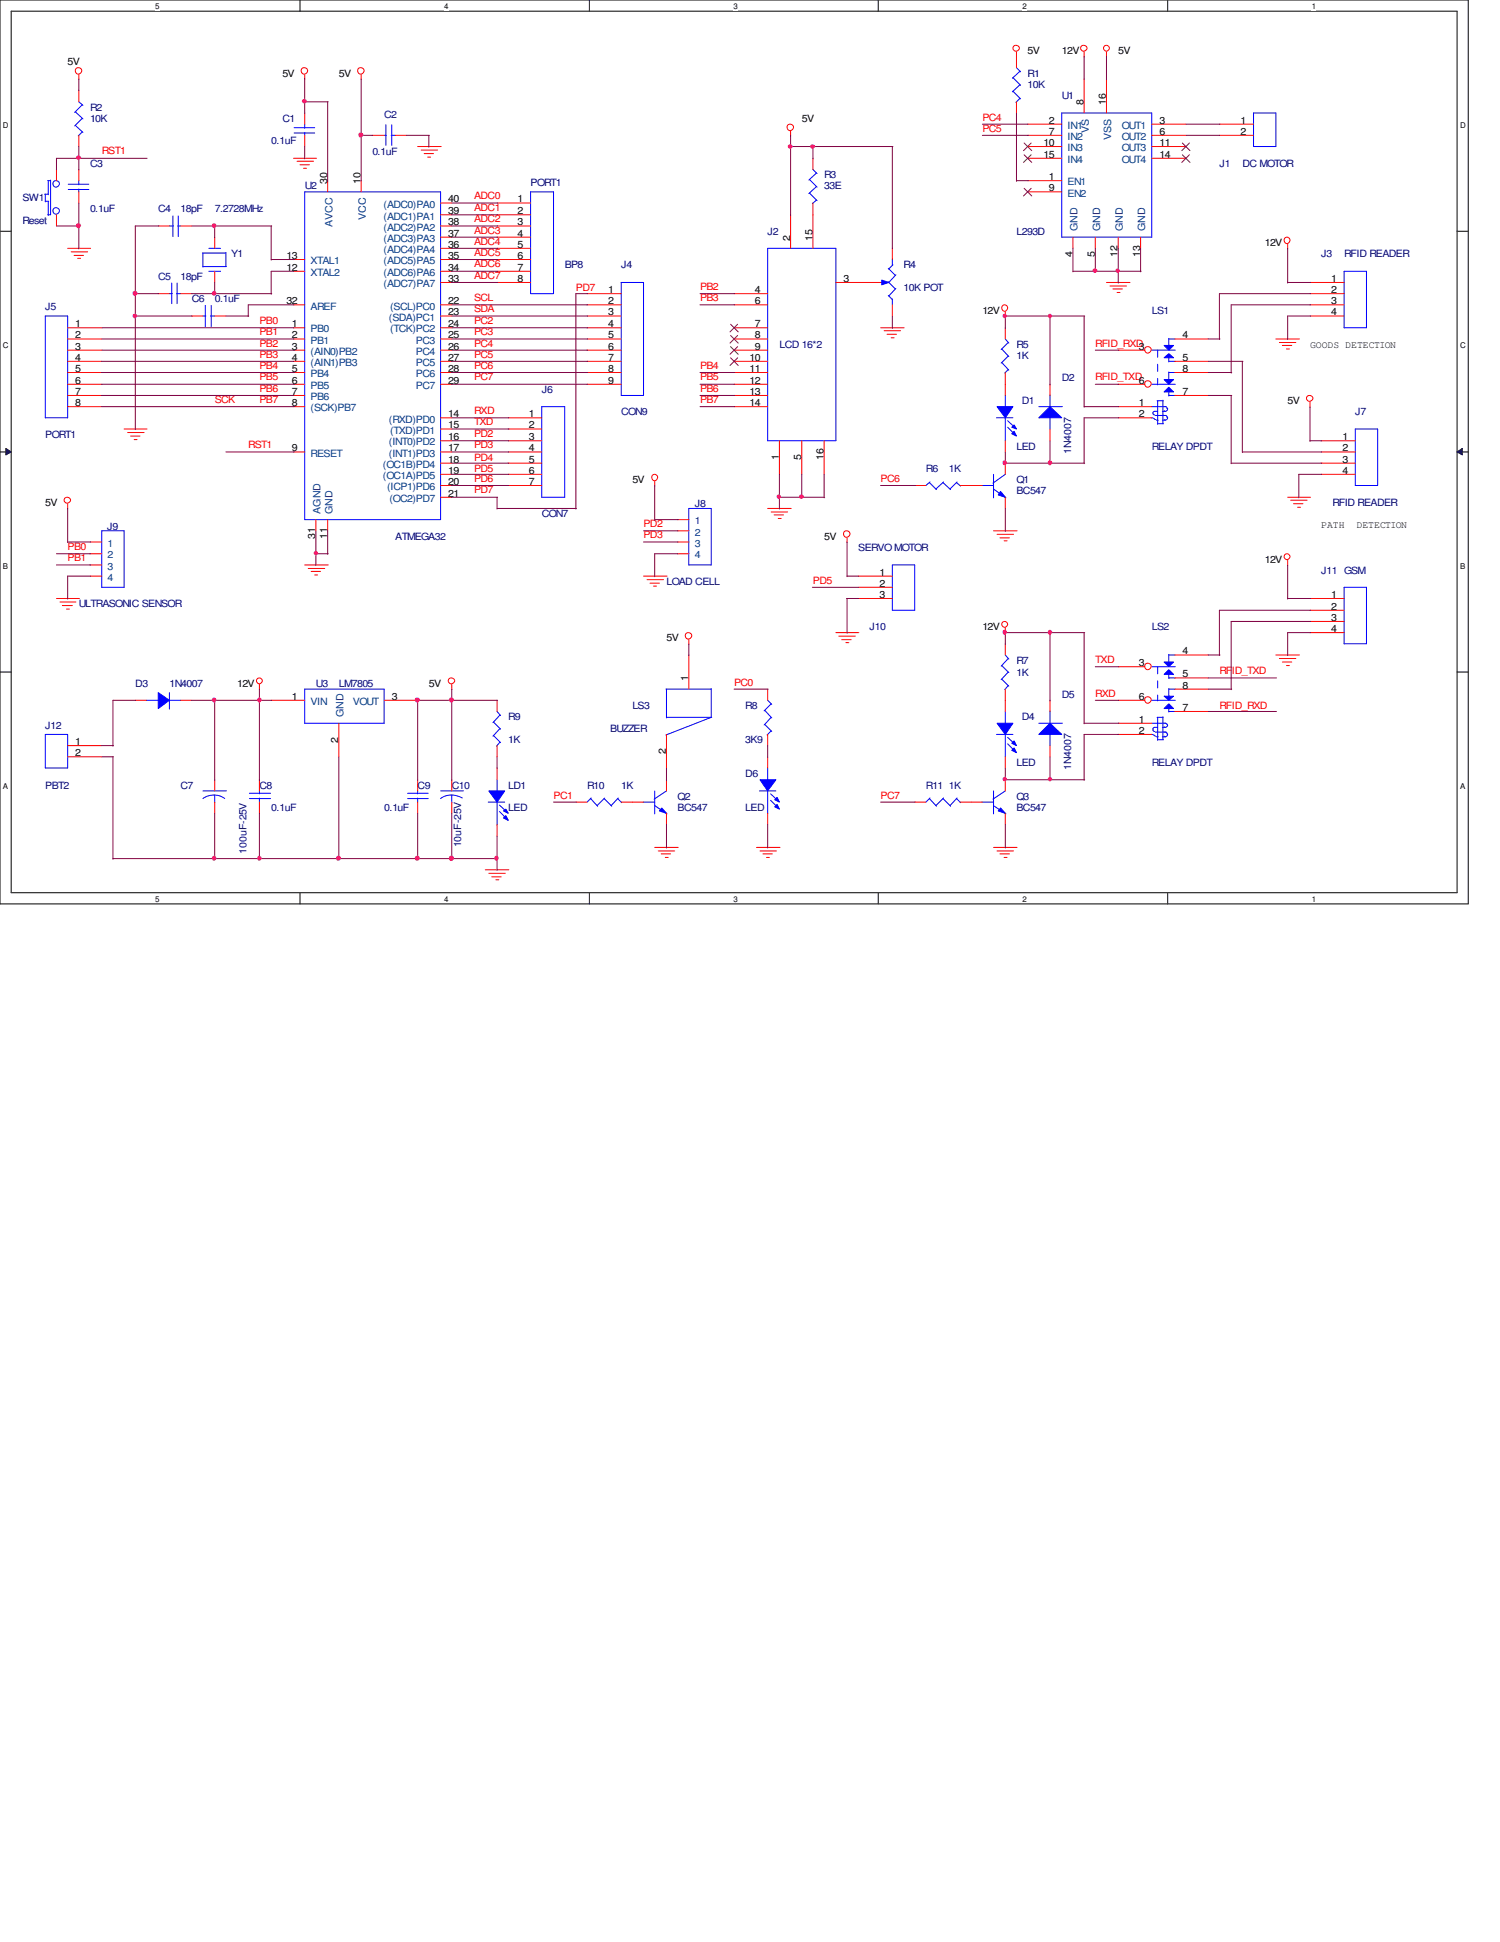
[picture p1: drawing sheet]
<svg xmlns="http://www.w3.org/2000/svg" width="216mm" height="279mm" viewBox="0 0 216 279" stroke-linecap="round" stroke-linejoin="round" font-family="sans-serif">
<path d="M0 0h211.3v130h-211.3zM1.6 1.6h208.1v126.8h-208.1z" fill="none" stroke="#000" stroke-width=".14"/>
<g fill="#fff">
<path d="M22.4 .3h.5v1.2h-.5z"/>
<path d="M22.4 128.7h.5v1.3h-.5z"/>
</g>
<path d="M43.2 0v1.6M43.2 128.4v1.6" fill="none" stroke="#000" stroke-width=".14"/>
<g fill="#fff">
<path d="M63.9 .3h.6v1.2h-.6z"/>
<path d="M63.9 128.7h.6v1.3h-.6z"/>
</g>
<path d="M84.8 0v1.6M84.8 128.4v1.6" fill="none" stroke="#000" stroke-width=".14"/>
<g fill="#fff">
<path d="M105.6 .3h.6v1.2h-.6z"/>
<path d="M105.6 128.7h.6v1.3h-.6z"/>
</g>
<path d="M126.4 0v1.6M126.4 128.4v1.6" fill="none" stroke="#000" stroke-width=".14"/>
<g fill="#fff">
<path d="M147.2 .3h.5v1.2h-.5z"/>
<path d="M147.2 128.7h.5v1.3h-.5z"/>
</g>
<path d="M168.1 0v1.6M168.1 128.4v1.6" fill="none" stroke="#000" stroke-width=".14"/>
<g fill="#fff">
<path d="M188.8 .3h.6v1.2h-.6z"/>
<path d="M188.8 128.7h.6v1.3h-.6z"/>
<path d="M.4 17.4h.8v1.3h-.8z"/>
<path d="M210.1 17.4h.8v1.3h-.8z"/>
<path d="M.4 49.1h.8v1.3h-.8z"/>
<path d="M210.1 49.1h.8v1.3h-.8z"/>
</g>
<path d="M0 33.3h1.6M209.7 33.3h1.6" fill="none" stroke="#000" stroke-width=".14"/>
<g fill="#fff">
<path d="M.4 80.9h.7v1.2h-.7z"/>
<path d="M210.1 80.9h.7v1.2h-.7z"/>
</g>
<path d="M0 65h1.6M.8 64.5l.8 .5-.8 .4zM209.7 65l.8-.5v.9zM209.7 65h1.6" fill="none" stroke="#000" stroke-width=".14"/>
<path d="M.8 64.5l.8 .5-.8 .4zM209.7 65l.8-.5v.9z" fill="#000"/>
<g fill="#fff">
<path d="M.4 112.5h.6v1.3h-.6z"/>
<path d="M210.1 112.5h.6v1.3h-.6z"/>
</g>
<path d="M0 96.7h1.6M209.7 96.7h1.6" fill="none" stroke="#000" stroke-width=".14"/>
<g fill="none" stroke="#f00" stroke-width=".14">
<path d="M11.3 10.8v.6M43.9 10.8v.6M52 10.8v.6M113.8 18.9v.7M146.3 7.5v.7M156 7.5v.7M159.3 7.5v.7M9.7 35.7h3.3M10.2 36.2h2.4M10.7 36.7h1.3M11.2 37.2h.4M42.2 22.8h3.4"/>
<path d="M42.8 23.2h2.3M43.2 23.7h1.3M43.7 24.2h.4M60.1 21.1h3.4M60.6 21.6h2.4M61 22.1h1.4M61.6 22.6h.4M185.3 35.1v.7M126.7 47.2h3.4M127.3 47.6h2.3M127.7 48.1h1.3M128.3 48.6h.4"/>
<path d="M144.7 44.9v.7M159.3 40.6h3.3M159.8 41.1h2.3M160.2 41.6h1.3M160.8 42.1h.4M183.6 48.8h3.4M184.1 49.3h2.4M184.6 49.7h1.3M185.2 50.2h.4M188.6 57.8v.8M9.7 72.5v.7M17.9 61.7h3.3"/>
<path d="M18.4 62.2h2.3M18.8 62.7h1.4M19.3 63.2h.4M94.2 69.3v.6M110.5 73.2h3.4M111 73.7h2.4M111.4 74.1h1.4M112 74.6h.4M121.9 77.4v.7M143 76.4h3.4M143.5 76.9h2.4M143.9 77.4h1.4"/>
<path d="M144.5 77.8h.4M185.3 71.5h3.3M185.8 72h2.3M186.2 72.5h1.3M186.8 73h.4M8.1 86.1h3.3M8.6 86.6h2.3M9 87.1h1.4M9.6 87.6h.4M37.3 98.5v.7M43.9 81.3h3.3M44.4 81.8h2.3"/>
<path d="M44.8 82.2h1.3M45.3 82.7h.4M65 98.5v.7M92.6 82.9h3.4M93.1 83.4h2.4M93.6 83.9h1.3M94.1 84.3h.4M99.1 92v.7M120.3 91h3.3M120.7 91.5h2.4M121.2 92h1.3M121.8 92.5h.4"/>
<path d="M144.7 90.3v.8M183.6 94.2h3.4M184.1 94.7h2.4M184.6 95.3h1.3M185.2 95.8h.4M185.3 80.6v.8M69.8 125.1h3.4M70.4 125.6h2.3M70.8 126.2h1.3M71.4 126.6h.4M94.2 121.9h3.4M94.7 122.4h2.4"/>
<path d="M95.2 122.9h1.3M95.8 123.4h.4M108.9 121.9h3.4M109.4 122.4h2.4M109.8 122.9h1.4M110.3 123.4h.4M143 121.9h3.4M143.5 122.4h2.4M143.9 122.9h1.4M144.5 123.4h.4"/>
<circle cx="11.3" cy="10.2" r=".48"/>
<circle cx="43.8" cy="10.2" r=".48"/>
<circle cx="51.9" cy="10.2" r=".48"/>
<circle cx="113.7" cy="18.3" r=".48"/>
<circle cx="146.3" cy="6.9" r=".45"/>
<circle cx="156" cy="6.9" r=".45"/>
<circle cx="159.3" cy="6.9" r=".42"/>
<circle cx="185.2" cy="34.6" r=".45"/>
<circle cx="144.6" cy="44.3" r=".45"/>
<circle cx="188.5" cy="57.3" r=".45"/>
<circle cx="9.7" cy="72" r=".45"/>
<circle cx="94.2" cy="68.7" r=".45"/>
<circle cx="121.9" cy="76.8" r=".48"/>
<circle cx="37.3" cy="97.9" r=".42"/>
<circle cx="65" cy="97.9" r=".45"/>
<circle cx="99.1" cy="91.5" r=".48"/>
<circle cx="144.6" cy="89.8" r=".42"/>
<circle cx="185.3" cy="80.1" r=".42"/>
</g>
<path d="M144.7 56.9v1.7M143.4 60.1h2.4M144.7 60.1v3.4" fill="none" stroke="#00f" stroke-width=".14"/>
<path d="M143.5 58.5h2.3l-1.1 1.6z" fill-rule="evenodd" fill="#00f"/>
<path d="M143.5 58.5h2.3l-1.1 1.6z" fill="none" stroke="#00f" stroke-width=".14"/>
<path d="M146 62.1l.3 .6-.7-.3z" fill-rule="evenodd" fill="#00f"/>
<path d="M146 62.1l.3 .6-.7-.3z" fill="none" stroke="#00f" stroke-width=".14"/>
<path d="M146 61.1l.3 .6-.7-.2z" fill-rule="evenodd" fill="#00f"/>
<path d="M43.9 27.6h19.5v47.2h-19.5zM14.6 76.4h3.3v8.1h-3.3zM145 60.5l1.1 1.1M145 61.5l1.1 1.1M146 61.1l.3 .6-.7-.2zM29.2 114.9a2.67 2.67 0 0 1 3.1 0M29.2 113.8h3.4M30.9 114.4v1.1M143.4 105.7h2.4M144.7 102.4v1.7M144.7 105.7v3.3" fill="none" stroke="#00f" stroke-width=".14"/>
<g fill="none" stroke="#f00" stroke-width=".14">
<path d="M42.2 37.3h1.7M42.2 39h1.7M47.2 26v1.6M52 26v1.6M63.4 37.3h1.6M63.4 39h1.6M63.4 29.2h1.6M63.4 30.9h1.6M63.4 32.5h1.6M63.4 34.1h1.6M63.4 35.7h1.6M42.2 43.9h1.7"/>
<path d="M42.2 47.2h1.7M42.2 48.8h1.7M42.2 50.4h1.7M42.2 52h1.7M42.2 53.6h1.7M42.2 55.3h1.7M42.2 56.9h1.7M42.2 58.5h1.7M63.4 43.9h1.6M63.4 45.5h1.6M63.4 47.2h1.6M63.4 48.8h1.6"/>
<path d="M63.4 50.4h1.6M63.4 52h1.6M63.4 53.6h1.6M63.4 55.3h1.6M63.4 40.6h1.6M144.7 55.3v1.6M13 78h1.6M13 79.7h1.6M42.2 65h1.7M45.5 74.8v1.6M47.2 74.8v1.6M63.4 65h1.6"/>
<path d="M63.4 60.1h1.6M63.4 61.7h1.6M63.4 63.4h1.6M63.4 66.6h1.6M63.4 68.2h1.6M63.4 69.9h1.6M63.4 71.5h1.6M144.7 63.4v1.6M13 81.3h1.6M13 82.9h1.6M30.9 112.2v1.6M30.9 115.4v1.6"/>
</g>
<path d="M143.5 104.1h2.3l-1.1 1.6z" fill-rule="evenodd" fill="#00f"/>
<path d="M143.5 104.1h2.3l-1.1 1.6z" fill="none" stroke="#00f" stroke-width=".14"/>
<path d="M146 107.6l.3 .7-.7-.3z" fill-rule="evenodd" fill="#00f"/>
<path d="M146 107.6l.3 .7-.7-.3z" fill="none" stroke="#00f" stroke-width=".14"/>
<path d="M146 106.6l.3 .7-.7-.4z" fill-rule="evenodd" fill="#00f"/>
<g fill="none" stroke="#00f" stroke-width=".14">
<path d="M6.5 45.5h3.2v14.6h-3.2zM99.1 73.2h3.3v8.1h-3.3zM195.1 61.7h3.2v8.2h-3.2zM70.3 115.4h2.3M71.5 112.2v1.7M71.5 115.4v3.3M85 114.9l1 1.1M85.1 114.8l-.6 .6M87 114.9l1.1 1.1M87 114.8l-1.1 1.1M88.9 114.9l.6 .6M89 114.8l-1 1.1"/>
<path d="M145 106.1l1.1 1M145 107l1.1 1.1M146 106.6l.3 .7-.7-.4z"/>
</g>
<g fill="none" stroke="#f00" stroke-width=".14">
<path d="M9.7 47.2h4.9M9.7 48.8h4.9M9.7 50.4h4.9M9.7 52h4.9M9.7 53.6h4.9M9.7 55.3h4.9M9.7 56.9h4.9M9.7 58.5h4.9M97.5 74.8h1.6M97.5 76.4h1.6M97.5 78h1.6M97.5 79.7h1.6"/>
<path d="M190.2 63.4h4.9M190.2 65h4.9M190.2 66.6h4.9M190.2 68.2h4.9M82.9 115.4h1.6M89.4 115.4h1.6M144.7 100.8v1.6M144.7 108.9v1.6"/>
</g>
<path d="M70.4 113.8h2.2l-1.1 1.6z" fill-rule="evenodd" fill="#00f"/>
<path d="M70.4 113.8h2.2l-1.1 1.6z" fill="none" stroke="#00f" stroke-width=".14"/>
<path d="M72.8 117.3l.4 .7-.7-.3z" fill-rule="evenodd" fill="#00f"/>
<path d="M72.8 117.3l.4 .7-.7-.3z" fill="none" stroke="#00f" stroke-width=".14"/>
<path d="M72.5 116.7l.3-.3 .4 .6z" fill-rule="evenodd" fill="#00f"/>
<g fill="none" stroke="#00f" stroke-width=".14">
<path d="M116.5 25.8l1.1 1.1M116.5 27.8l1.1 1.1M117 24.4l.6 .6M117.5 24.9l-1.1 1M117.5 26.8l-1.1 1.1M117.5 28.8l-.6 .5M58.7 114.9h2.9M58.7 114.1h2.9M60.1 113.8v.4M60.1 114.8v.6M71.9 115.8l1.1 1M71.9 116.8l1.1 1.1"/>
<path d="M72.5 116.7l.3-.3 .4 .6zM110.1 102.2l1 1.1M110.1 104.2l1 1M110.5 100.8l.6 .5M111 101.3l-1 1M111 103.2l-1 1.1M111 105.2l-.6 .5"/>
</g>
<path d="M117 22.8v1.6M117 29.2v1.7M110.5 99.1v1.7M60.1 112.2v1.6M60.1 115.4v1.6M71.5 110.5v1.7M71.5 118.6v1.7M110.5 105.7v1.6" fill="none" stroke="#f00" stroke-width=".14"/>
<path d="M151.1 104.1l1.7 1.6h-3.3z" fill="#00f"/>
<g fill="none" stroke="#00f" stroke-width=".14">
<path d="M152.8 16.3h13v17.8h-13zM6.4 27.9h.5M6.5 27.9v1.1M6.5 29h.5M6.9 26h.4M6.9 26v2M6.9 29v2M7.3 25.9v5h-.4M76.4 27.6h3.3v14.6h-3.3zM141.3 69.9h1.7M143 70.4l1.8 1.2M143 68.2v3.4"/>
<path d="M144.7 68.2l-1.8 1.3M193.5 84.5h3.2v8.1h-3.2zM149.5 104.1h3.4M151.1 104.1l1.7 1.6h-3.3zM151.1 102.3v1.8M151.1 105.6v1.7"/>
<circle cx="8.1" cy="30.3" r=".48"/>
<circle cx="8.1" cy="26.4" r=".48"/>
</g>
<g fill="none" stroke="#f00" stroke-width=".14">
<path d="M147.9 17.9h4.9M147.9 19.5h4.9M156 11.3v5M159.3 11.3v5M165.8 17.9h4.9M165.8 19.5h4.9M8.1 24.4v1.6M8.1 30.9v1.6M71.5 29.2h4.9M71.5 30.9h4.9M71.5 32.5h4.9M71.5 34.1h4.9"/>
<path d="M71.5 35.7h4.9M71.5 37.3h4.9M71.5 39h4.9M147.9 21.1h4.9M147.9 22.8h4.9M147.9 26h4.9M147.9 27.6h4.9M154.4 34.1v1.6M157.6 34.1v1.6M161 34.1v1.6M164.2 34.1v1.6M165.8 21.1h4.9"/>
<path d="M165.8 22.8h4.9M71.5 40.6h4.9M188.6 86.1h4.9M188.6 87.8h4.9M188.6 89.4h4.9M188.6 91h4.9M151.1 100.8v1.6M151.1 107.3v1.6"/>
</g>
<path d="M147.4 20.6l1.1 1.1M147.4 22.3l1.1 1.1M147.4 27.1l1.1 1.1M148.4 20.6l-1.1 1.1M148.4 22.3l-1.1 1.1M148.4 27.1l-1.1 1.1M170.2 20.6l1.1 1.1M170.2 22.3l1.1 1.1M171.2 20.6l-1.1 1.1M171.2 22.3l-1.1 1.1" fill="none" stroke="#804000" stroke-width=".14"/>
<path d="M144 70.7l.7 .8-1-.3z" fill="#00f"/>
<path d="M144 70.7l.7 .8-1-.3zM24.4 99.7v2.3M21.1 100.8h1.8M24.4 100.8h1.7M35.9 114.9h3M35.9 114.1h3M37.3 113.8v.4M37.3 114.8v.6" fill="none" stroke="#00f" stroke-width=".14"/>
<path d="M139.8 69.9h1.6M144.7 66.6v1.6M144.7 71.5v1.7M37.3 112.2v1.6M37.3 115.4v1.6" fill="none" stroke="#f00" stroke-width=".14"/>
<path d="M22.8 99.7l1.6 1.1-1.6 1.1z" fill-rule="evenodd" fill="#00f"/>
<path d="M22.8 99.7l1.6 1.1-1.6 1.1z" fill="none" stroke="#00f" stroke-width=".14"/>
<path d="M19.5 100.8h1.6M26 100.8h1.6" fill="none" stroke="#f00" stroke-width=".14"/>
<path d="M151.1 58.5l1.7 1.6h-3.3z" fill="#00f"/>
<g fill="none" stroke="#00f" stroke-width=".14">
<path d="M42.3 18.4h3M42.3 19.1h3M43.9 17.9v.6M43.9 19.1v.4M29.2 45.5h.4M29.5 43.9v3.1M30.3 45.5h.6M30.4 43.9v3.1M149.5 58.5h3.4M151.1 58.5l1.7 1.6h-3.3zM151.1 56.8v1.7M151.1 60v1.7"/>
<path d="M63.4 113.8h3.3M65 114.4v1.1M66.5 114.8a2.87 2.87 0 0 0-3.1 .1"/>
</g>
<path d="M43.9 16.3v1.6M43.9 19.5v1.6M27.6 45.5h1.6M30.9 45.5h1.6M151.1 55.3v1.6M151.1 61.7v1.7M65 112.2v1.6M65 115.4v1.6" fill="none" stroke="#f00" stroke-width=".14"/>
<path d="M168.2 96.4l.7 .6h-1.3z" fill="#00f"/>
<path d="M168.2 96.4l.7 .6h-1.3z" fill="none" stroke="#00f" stroke-width=".14"/>
<path d="M167.6 95.3h1.3l-.7 .6z" fill="#00f"/>
<g fill="none" stroke="#00f" stroke-width=".14">
<path d="M165.8 95.9h3.4M167.6 95.3h1.3l-.7 .6zM168.2 94.1v1.2M168.2 97v.6M168.2 94.2h1M168.2 97.5h1M165.7 105.7h.3M165.8 104.1h2M166.1 105.7l.3 .2M166.3 105.3h1.5M166.5 106h.2M166.5 103.2h.9"/>
<path d="M166.6 104.6h-.4a.3 .3 0 0 0-.3 .3 .3 .3 0 0 0 .3 .3M166.6 103.2v3.3M166.6 106.4h.9M167.3 104.6h.4M167.3 106h.4M167.4 103.1v3.3M167.6 104.1a.3 .3 0 0 1 .4 .2 .3 .3 0 0 1-.3 .3h-.1M167.6 105.3a.35 .35 0 0 1 .4 .2 .35 .35 0 0 1-.1 .5h-.2l-.1-.1"/>
</g>
<path d="M167.6 100.2h1.3l-.7 .6z" fill="#00f"/>
<path d="M167.6 100.2h1.3l-.7 .6z" fill="none" stroke="#00f" stroke-width=".14"/>
<path d="M168.2 101.3l.7 .6h-1.3z" fill="#00f"/>
<path d="M55.3 19.5h.3M55.5 17.9v3M56.3 19.5h.6M56.4 17.9v3M168.2 99.1v1.1M168.2 99.1h1M165.8 100.8h3.4M168.2 101.3l.7 .6h-1.3zM168.2 102.4h1M168.2 101.9v.5" fill="none" stroke="#00f" stroke-width=".14"/>
<path d="M166.6 95.9v4.9" fill="none" stroke="#00f" stroke-width=".14" stroke-dasharray="1 1 1 1 1 1 1 1"/>
<g fill="none" stroke="#f00" stroke-width=".14">
<path d="M53.6 19.5h1.7M56.9 19.5h1.6M161 95.9h3.8M169.1 94.2h4.8M169.1 97.5h4.8M169.1 99.1h4.8M161 100.8h3.8M161 104.1h4.8M161 105.7h4.8M169.1 102.4h4.8"/>
<circle cx="165.2" cy="95.9" r=".48"/>
<circle cx="165.2" cy="100.7" r=".48"/>
</g>
<path d="M167.6 51.5l.6-.6 .7 .6z" fill="#00f"/>
<path d="M167.6 51.5l.6-.6 .7 .6z" fill="none" stroke="#00f" stroke-width=".14"/>
<path d="M167.6 49.7h1.3l-.7 .7z" fill="#00f"/>
<g fill="none" stroke="#00f" stroke-width=".14">
<path d="M165.8 50.4h3.4M165.8 58.5h2M166.3 59.8h1.5M166.5 57.7h.9M166.6 59.2h-.4a.25 .25 0 0 0-.3 .2 .25 .25 0 0 0 .3 .3M166.6 57.7v3.3M167.3 59.2h.4M167.4 57.6v3.4M167.6 49.7h1.3l-.7 .7zM167.6 58.5a.35 .35 0 0 1 .4 .2 .35 .35 0 0 1-.1 .4l-.2 .1-.1-.1M167.6 59.8a.35 .35 0 0 1 .4 .2 .35 .35 0 0 1-.1 .4l-.2 .1-.1-.1M168.2 48.7v1"/>
<path d="M168.2 51.5v.6M168.2 48.8h1M168.2 52h1M165.7 60.1l.3 .1M166.1 60.2l.3 .2M166.5 60.5h.2M166.6 61h.9M167.3 60.5h.4"/>
</g>
<path d="M167.6 54.6h1.3l-.7 .7z" fill="#00f"/>
<path d="M167.6 54.6h1.3l-.7 .7z" fill="none" stroke="#00f" stroke-width=".14"/>
<path d="M168.2 55.7l.7 .7h-1.3z" fill="#00f"/>
<g fill="none" stroke="#00f" stroke-width=".14">
<path d="M10.8 16.1l1.1 1M10.8 18l1.1 1.1M11.3 14.6l.6 .6M11.9 15.1l-1.1 1.1M11.9 17l-1.1 1.1M11.9 19l-.6 .6M145.8 11.2l1.1 1.1M145.8 13.1l1.1 1.1M146.3 9.7l.6 .6M146.8 10.2l-1.1 1.1M146.8 12.2l-1.1 1M146.8 14.1l-.6 .6"/>
<path d="M180.4 16.3h3.2v4.8h-3.2zM24.4 32.5h.6M24.9 31.1v2.9M25.6 32.5h.4M25.7 31.1v2.9M29.1 36.4h3.4M29.2 38.4h3.4M29.2 36.4v2M30.1 39h1.6M30.1 35.7h1.6M32.5 36.3v2.1M110.5 35.7h9.8v27.7h-9.8z"/>
<path d="M193.5 39h3.2v8.2h-3.2zM89.4 40.6h3.2v16.3h-3.2zM165.8 55.3h3.4M168.2 55.7l.7 .7h-1.3zM168.2 56.9h1M168.2 53.5v1.1M168.2 56.4v.6M168.2 53.6h1M133.8 69.4l1 1M133.9 69.3l-.6 .6M135.7 69.4l1.1 1M135.8 69.3l-1.1 1.1"/>
<path d="M137.7 69.4l.6 .5M137.8 69.3l-1.1 1.1M43.9 99.1h11.4v5h-11.4zM95.8 99.1h6.6M95.9 99.1v4.2M102.4 99.1v4.1l-6.6 2.5M6.5 105.7h3.2v4.8h-3.2zM71 103.9l1.1 1M71 105.8l1.1 1M71.5 102.4l.6 .6M72 102.9l-1 1.1M72 104.8l-1 1.1"/>
<path d="M72 106.8l-.5 .6M95.9 103.2h6.5M109.3 113.8h2.4M110.5 110.5v1.8M110.5 113.8v3.3M133.8 114.9l1 1.1M133.9 114.8l-.6 .6M135.7 114.9l1.1 1.1M135.8 114.8l-1.1 1.1M137.7 114.9l.6 .6M137.8 114.8l-1.1 1.1"/>
</g>
<path d="M166.6 50.4v5" fill="none" stroke="#00f" stroke-width=".14" stroke-dasharray="1 1 1 1 1 1 1 1"/>
<g fill="none" stroke="#f00" stroke-width=".14">
<path d="M11.3 13v1.6M11.3 19.5v1.6M146.3 8.1v1.6M146.3 14.6v1.7M175.5 17.9h4.9M175.5 19.5h4.9M22.8 32.5h1.6M26 32.5h1.6M30.9 34.1v1.6M30.9 39v1.6M113.8 30.9v4.8M117 30.9v4.8"/>
<path d="M84.5 50.4h4.9M84.5 48.8h4.9M84.5 52h4.9M84.5 55.3h4.9M84.5 53.6h4.9M84.5 42.2h4.9M84.5 43.9h4.9M84.5 45.5h4.9M84.5 47.2h4.9M105.7 50.4h4.8M105.7 48.8h4.8M105.7 52h4.8"/>
<path d="M105.7 55.3h4.8M105.7 53.6h4.8M105.7 56.9h4.8M105.7 58.5h4.8M105.7 42.2h4.8M105.7 43.9h4.8M105.7 47.2h4.8M120.3 40.6h4.8M161 50.4h3.8M161 55.3h3.8M161 58.5h4.8M169.1 48.8h4.8"/>
<path d="M169.1 52h4.8M169.1 53.6h4.8M169.1 56.9h4.8M188.6 42.2h4.9M188.6 43.9h4.9M188.6 45.5h4.9M188.6 40.6h4.9M112.2 63.4v4.8M115.4 63.4v4.8M118.6 63.4v4.8M131.7 69.9h1.6M138.2 69.9h1.6"/>
<path d="M161 60.1h4.8M99.1 94.2v4.9M9.7 107.3h4.9M9.7 108.9h4.9M39 100.8h4.9M48.8 104.1v4.8M55.3 100.8h4.8M71.5 100.8v1.6M71.5 107.3v1.6M95.9 105.7v4.8M131.7 115.4h1.6M138.2 115.4h1.6"/>
<circle cx="165.2" cy="50.3" r=".48"/>
<circle cx="165.2" cy="55.2" r=".48"/>
</g>
<path d="M105.2 46.7l1.1 1.1M105.2 48.3l1.1 1.1M105.2 49.9l1.1 1.1M105.2 51.5l1.1 1.1M106.2 46.7l-1.1 1.1M106.2 48.3l-1.1 1.1M106.2 49.9l-1.1 1.1M106.2 51.5l-1.1 1.1" fill="none" stroke="#804000" stroke-width=".14"/>
<path d="M109.4 112.2h2.3l-1.2 1.6z" fill-rule="evenodd" fill="#00f"/>
<path d="M109.4 112.2h2.3l-1.2 1.6z" fill="none" stroke="#00f" stroke-width=".14"/>
<path d="M111.5 116.1l.3-.4 .4 .7z" fill-rule="evenodd" fill="#00f"/>
<path d="M111.5 116.1l.3-.4 .4 .7z" fill="none" stroke="#00f" stroke-width=".14"/>
<path d="M111.5 115.1l.3-.4 .4 .7z" fill-rule="evenodd" fill="#00f"/>
<path d="M92.5 115.4h1.7M94.2 115.9l1.8 1.2M94.2 113.8v3.3M95.9 113.8l-1.8 1.2M110.9 114.2l1.1 1M110.9 115.1l1.1 1.1M111.5 115.1l.3-.4 .4 .7z" fill="none" stroke="#00f" stroke-width=".14"/>
<path d="M110.5 108.9v1.6M110.5 117v1.6" fill="none" stroke="#f00" stroke-width=".14"/>
<path d="M95.2 116.2l.7 .8-1-.3z" fill="#00f"/>
<path d="M78 58.5h3.3v13h-3.3zM144.2 95.8l1 1M144.2 97.7l1 1M144.7 94.2l.5 .6M145.1 94.7l-1 1.1M145.1 96.7l-1 1.1M145.1 98.6l-.5 .6M95.2 116.2l.7 .8-1-.3z" fill="none" stroke="#00f" stroke-width=".14"/>
<path d="M73.2 60.1h4.8M73.2 61.7h4.8M73.2 63.4h4.8M73.2 65h4.8M73.2 66.6h4.8M73.2 68.2h4.8M73.2 69.9h4.8M144.7 92.6v1.6M144.7 99.1v1.7M91 115.4h1.6M95.9 112.2v1.6M95.9 117v1.6" fill="none" stroke="#f00" stroke-width=".14"/>
<path d="M126.9 40.3l1 .3-1 .4z" fill="#00f"/>
<g fill="none" stroke="#00f" stroke-width=".14">
<path d="M127.8 38.6l1.1 1M128.4 37.3v.9M128.5 38.1l-.6 .6M128.9 39.5l-1 1.1M126.7 40.6h.4M126.9 40.3l1 .3-1 .4zM127.8 42.5l.6 .6M127.8 40.6l1.1 1M128.4 43v.9M128.9 41.5l-1 1.1M141.3 115.4h1.7M143 115.9l1.8 1.2"/>
<path d="M143 113.8v3.3M144.7 113.8l-1.8 1.2"/>
</g>
<path d="M128.4 35.7v1.6M125.1 40.6h1.6M128.4 43.9v1.6" fill="none" stroke="#f00" stroke-width=".14"/>
<path d="M144 116.2l.7 .8-1-.3z" fill="#00f"/>
<g fill="none" stroke="#00f" stroke-width=".14">
<path d="M9.8 26.5h3M9.8 27.3h3M11.3 26v.6M11.3 27.2v.4M24.4 42.2h.4M24.7 40.7v3M25.4 42.2h.6M25.5 40.7v3M144.2 50.2l1 1.1M144.2 52.2l1 1.1M144.7 48.8l.5 .6M145.1 49.3l-1 1"/>
<path d="M145.1 51.2l-1 1M145.1 53.2l-.5 .5M128.4 81.3h3.3v6.5h-3.3zM144 116.2l.7 .8-1-.3z"/>
</g>
<path d="M11.3 24.4v1.6M11.3 27.6v1.6M22.8 42.2h1.6M26 42.2h1.6M144.7 47.2v1.6M144.7 53.6v1.7M123.5 82.9h4.9M123.5 84.5h4.9M123.5 86.1h4.9M139.8 115.4h1.6M144.7 112.2v1.6M144.7 117v1.6" fill="none" stroke="#f00" stroke-width=".14"/>
<g fill="none" stroke="#800040" stroke-width=".14">
<path d="M11.3 11.3v1.7M43.9 11.3v5M43.9 14.6h3.3M47.2 14.6v11.5M52 19.5h1.7M52 11.3v14.8M58.5 19.5h3.3M61.7 19.5v1.7M113.8 19.5v11.5M141.4 19.5h6.6M141.4 17.9h6.6M146.3 16.3v9.8"/>
<path d="M156 8.1v3.3M159.3 8.1v3.3M170.7 19.5h4.9M170.7 17.9h4.9M8.1 32.5h3.3M11.3 21.1v3.4M11.3 29.2v6.6M21.2 22.8h-13.1v1.7M22.9 32.5h-3.4v29.3M27.6 32.5h11.5M30.9 32.5v1.7M39 37.3h3.3"/>
<path d="M39 32.5v4.9M42.3 39h-3.3v3.3M43.9 21.1v1.8M65 32.5h6.6M65 37.3h6.6M65 29.2h6.6M65 35.7h6.6M65 34.1h6.6M65 30.9h6.6M65 39h6.6M113.8 21.1h14.7M117 21.1v1.8"/>
<path d="M128.4 21.1v14.7M146.3 26h1.7M154.4 39h9.9M154.4 35.7v3.4M157.6 35.7v3.4M161 35.7v5M164.2 35.7v3.4M185.3 35.7v5M14.6 55.3h27.7M14.6 48.8h27.7M14.6 50.4h27.7M14.6 56.9h27.7"/>
<path d="M14.6 47.2h27.7M14.6 52h27.7M14.6 58.5h27.7M14.6 53.6h27.7M19.5 42.2h3.4M19.5 45.5h8.2M27.6 42.2h11.5M30.9 40.6v1.7M32.5 45.5h3.3M42.3 43.9h-6.6v1.7M65 55.3h19.6M65 48.8h19.6"/>
<path d="M65 50.4h19.6M65 47.2h19.6M65 52h19.6M65 43.9h19.6M65 40.6h6.6M65 53.6h19.6M65 45.5h19.6M84.6 42.2h-1.7v31M100.8 55.3h4.9M100.8 56.9h4.9M100.8 42.2h4.9M100.8 43.9h4.9"/>
<path d="M100.8 58.5h4.9M100.8 53.6h4.9M128.4 45.5v1.7M151.1 45.5v9.9M156 58.5h5M156 45.5v13.1M156.1 45.5h-11.4v1.7M157.6 55.3h3.4M157.6 50.4h3.4M173.9 48.8h1.7M173.9 56.9h3.4M173.9 52h5"/>
<path d="M173.9 53.6h3.4M177.2 56.9v9.8M178.8 52v13.1M185.3 40.6h3.3M188.6 58.5v5M188.6 42.2h-13.1v6.7M188.6 43.9h-11.4v9.8M188.6 45.5h-3.3v3.4M8.1 79.7h4.9M9.7 78h3.3M9.7 73.2v4.9M32.5 65h9.8"/>
<path d="M45.5 76.4v5M45.5 79.7h1.7M47.2 76.4v3.4M65 68.2h8.2M65 69.9h8.2M65 63.4h8.2M65 61.7h8.2M65 65h8.2M65 60.1h8.2M65 71.5h6.6M65 66.6h8.2M71.5 71.5v1.7"/>
<path d="M71.5 73.2h11.5M92.6 78h5M92.6 76.4h5M94.2 69.9v4.9M94.2 74.8h3.4M97.6 79.7h-3.4v3.3M112.2 71.5h6.5M112.2 68.2v5M115.4 68.2v3.4M118.6 68.2v3.4M121.9 78v5M126.7 69.9h5"/>
<path d="M144.7 66.6h11.4M144.7 65v1.7M144.7 73.2v3.3M151.1 63.4v3.3M161 60.1h-5v6.6M177.2 66.6h13M178.8 65h11.4M188.6 63.4h1.6M190.2 68.2h-3.3v3.4M8.1 81.3h4.9M13 82.9h-3.3v3.3M37.3 99.1v13.2"/>
<path d="M65 99.1v13.2M99.1 92.6v1.7M105.7 99.1h4.9M116.9 84.5h6.6M121.8 86.1h1.7M121.9 82.9h1.7M121.9 86.1v5M151.1 91v9.8M156 91v13.1M156.1 91h-11.4v1.7M157.6 95.9h3.4M173.9 99.1h3.4"/>
<path d="M173.9 94.2h1.7M173.9 97.5h9.8M185.3 86.1h3.3M185.3 81.3v4.9M188.6 91h-3.3v3.3M188.6 87.8h-13.1v6.5M188.6 89.4h-11.4v9.8M14.6 107.3h1.7M14.6 108.9h1.7M16.3 108.9v14.7M19.6 100.8h-3.3v6.6M27.6 100.8h11.5"/>
<path d="M30.9 100.8v11.5M30.9 117v6.6M37.3 117v6.6M48.8 108.9v14.7M60.1 117v6.6M65 117v6.6M71.5 108.9v1.7M71.6 100.8h-11.5v11.5M79.7 115.4h3.3M95.9 110.5v1.8M95.9 118.6v3.4M110.5 107.3v1.7"/>
<path d="M110.5 118.6v3.4M126.7 115.4h5M144.7 110.5v1.8M144.7 118.6v3.4M144.7 112.2h11.4M151.1 108.9v3.4M156 104.1h5M157.6 100.8h3.4M161 105.7h-5v6.6M173.9 102.4h9.8M16.3 123.5h55.3M71.5 120.3v4.9"/>
</g>
<circle cx="11.3" cy="32.5" r=".31" fill="#f0f"/>
<circle cx="11.3" cy="32.5" r=".31" fill="none" stroke="#f0f" stroke-width=".14"/>
<circle cx="30.8" cy="32.5" r=".28" fill="#f0f"/>
<circle cx="30.8" cy="32.5" r=".28" fill="none" stroke="#f0f" stroke-width=".14"/>
<circle cx="30.8" cy="42.2" r=".28" fill="#f0f"/>
<circle cx="30.8" cy="42.2" r=".28" fill="none" stroke="#f0f" stroke-width=".14"/>
<circle cx="11.3" cy="22.7" r=".28" fill="#f0f"/>
<circle cx="11.3" cy="22.7" r=".28" fill="none" stroke="#f0f" stroke-width=".14"/>
<circle cx="30.8" cy="100.7" r=".28" fill="#f0f"/>
<circle cx="30.8" cy="100.7" r=".28" fill="none" stroke="#f0f" stroke-width=".14"/>
<circle cx="37.3" cy="100.7" r=".28" fill="#f0f"/>
<circle cx="37.3" cy="100.7" r=".28" fill="none" stroke="#f0f" stroke-width=".14"/>
<circle cx="43.8" cy="14.6" r=".28" fill="#f0f"/>
<circle cx="43.8" cy="14.6" r=".28" fill="none" stroke="#f0f" stroke-width=".14"/>
<circle cx="113.8" cy="21.1" r=".28" fill="#f0f"/>
<circle cx="113.8" cy="21.1" r=".28" fill="none" stroke="#f0f" stroke-width=".14"/>
<circle cx="19.4" cy="42.2" r=".31" fill="#f0f"/>
<circle cx="19.4" cy="42.2" r=".31" fill="none" stroke="#f0f" stroke-width=".14"/>
<circle cx="19.4" cy="45.5" r=".28" fill="#f0f"/>
<circle cx="19.4" cy="45.5" r=".28" fill="none" stroke="#f0f" stroke-width=".14"/>
<circle cx="65" cy="123.5" r=".31" fill="#f0f"/>
<circle cx="65" cy="123.5" r=".31" fill="none" stroke="#f0f" stroke-width=".14"/>
<circle cx="71.4" cy="123.5" r=".28" fill="#f0f"/>
<circle cx="71.4" cy="123.5" r=".28" fill="none" stroke="#f0f" stroke-width=".14"/>
<circle cx="60.1" cy="100.7" r=".31" fill="#f0f"/>
<circle cx="60.1" cy="100.7" r=".31" fill="none" stroke="#f0f" stroke-width=".14"/>
<circle cx="51.9" cy="19.4" r=".31" fill="#f0f"/>
<circle cx="51.9" cy="19.4" r=".31" fill="none" stroke="#f0f" stroke-width=".14"/>
<circle cx="65" cy="100.7" r=".31" fill="#f0f"/>
<circle cx="65" cy="100.7" r=".31" fill="none" stroke="#f0f" stroke-width=".14"/>
<circle cx="117" cy="21.1" r=".28" fill="#f0f"/>
<circle cx="117" cy="21.1" r=".28" fill="none" stroke="#f0f" stroke-width=".14"/>
<circle cx="37.3" cy="123.5" r=".28" fill="#f0f"/>
<circle cx="37.3" cy="123.5" r=".28" fill="none" stroke="#f0f" stroke-width=".14"/>
<circle cx="60.1" cy="123.5" r=".31" fill="#f0f"/>
<circle cx="60.1" cy="123.5" r=".31" fill="none" stroke="#f0f" stroke-width=".14"/>
<path d="M45.2 79.4l.3-.1 .2 .3-.2 .2-.2-.1z" fill-rule="evenodd" fill="#f0f"/>
<path d="M45.2 79.4l.3-.1 .2 .3-.2 .2-.2-.1z" fill="none" stroke="#f0f" stroke-width=".14"/>
<path d="M111.9 71.3l.2-.1 .3 .3-.3 .2-.2-.1z" fill-rule="evenodd" fill="#f0f"/>
<path d="M111.9 71.3l.2-.1 .3 .3-.3 .2-.2-.1z" fill="none" stroke="#f0f" stroke-width=".14"/>
<circle cx="115.4" cy="71.5" r=".28" fill="#f0f"/>
<circle cx="115.4" cy="71.5" r=".28" fill="none" stroke="#f0f" stroke-width=".14"/>
<circle cx="30.8" cy="123.5" r=".28" fill="#f0f"/>
<circle cx="30.8" cy="123.5" r=".28" fill="none" stroke="#f0f" stroke-width=".14"/>
<circle cx="48.7" cy="123.5" r=".31" fill="#f0f"/>
<circle cx="48.7" cy="123.5" r=".31" fill="none" stroke="#f0f" stroke-width=".14"/>
<circle cx="65" cy="123.5" r=".31" fill="#f0f"/>
<circle cx="65" cy="123.5" r=".31" fill="none" stroke="#f0f" stroke-width=".14"/>
<path d="M160.6 38.8l.3-.1 .2 .2-.2 .3-.2-.1z" fill-rule="evenodd" fill="#f0f"/>
<path d="M160.6 38.8l.3-.1 .2 .2-.2 .3-.2-.1z" fill="none" stroke="#f0f" stroke-width=".14"/>
<circle cx="157.6" cy="39" r=".28" fill="#f0f"/>
<circle cx="157.6" cy="39" r=".28" fill="none" stroke="#f0f" stroke-width=".14"/>
<circle cx="144.6" cy="91" r=".28" fill="#f0f"/>
<circle cx="144.6" cy="91" r=".28" fill="none" stroke="#f0f" stroke-width=".14"/>
<circle cx="151.1" cy="91" r=".28" fill="#f0f"/>
<circle cx="151.1" cy="91" r=".28" fill="none" stroke="#f0f" stroke-width=".14"/>
<path d="M150.9 112l.2-.2 .3 .3-.3 .3-.2-.1z" fill-rule="evenodd" fill="#f0f"/>
<path d="M150.9 112l.2-.2 .3 .3-.3 .3-.2-.1z" fill="none" stroke="#f0f" stroke-width=".14"/>
<path d="M144.4 112l.2-.2 .3 .3-.3 .3-.2-.1z" fill-rule="evenodd" fill="#f0f"/>
<path d="M144.4 112l.2-.2 .3 .3-.3 .3-.2-.1z" fill="none" stroke="#f0f" stroke-width=".14"/>
<circle cx="151.1" cy="66.6" r=".28" fill="#f0f"/>
<circle cx="151.1" cy="66.6" r=".28" fill="none" stroke="#f0f" stroke-width=".14"/>
<circle cx="144.6" cy="66.6" r=".28" fill="#f0f"/>
<circle cx="144.6" cy="66.6" r=".28" fill="none" stroke="#f0f" stroke-width=".14"/>
<path d="M144.4 45.3l.2-.1 .3 .3-.3 .2-.2-.1z" fill-rule="evenodd" fill="#f0f"/>
<path d="M144.4 45.3l.2-.1 .3 .3-.3 .2-.2-.1z" fill="none" stroke="#f0f" stroke-width=".14"/>
<path d="M150.9 45.3l.2-.1 .3 .3-.3 .2-.2-.1z" fill-rule="evenodd" fill="#f0f"/>
<path d="M150.9 45.3l.2-.1 .3 .3-.3 .2-.2-.1z" fill="none" stroke="#f0f" stroke-width=".14"/>
<g font-size="1.4">
<text x="9.7" y="9.4">5V</text>
<text x="40.6" y="11">5V</text>
<text x="48.8" y="11">5V</text>
<text x="147.9" y="7.8">5V</text>
<text x="152.8" y="7.8">12V</text>
<text x="161" y="7.8">5V</text>
<text x="115.4" y="17.5">5V</text>
<text x="151" y="17.8">2</text>
<text x="156" y="15.2" transform="rotate(-90 156 15.2)">8</text>
<text x="159.2" y="15.2" transform="rotate(-90 159.2 15.2)">16</text>
<text x="166.9" y="17.8">3</text>
<text x="178.6" y="17.8">1</text>
<text x="150.2" y="21">10</text>
<text x="150.2" y="22.7">15</text>
<text x="151" y="19.4">7</text>
<text x="166.9" y="19.4">6</text>
<text x="166.9" y="21">11</text>
<text x="166.9" y="22.7">14</text>
<text x="178.6" y="19.4">2</text>
<text x="47.1" y="26.5" transform="rotate(-90 47.1 26.5)">30</text>
<text x="51.9" y="26.5" transform="rotate(-90 51.9 26.5)">10</text>
<text x="64.5" y="29.1">40</text>
<text x="74.5" y="29.1">1</text>
<text x="151" y="25.9">1</text>
<text x="151" y="27.5">9</text>
<text x="64.5" y="30.8">39</text>
<text x="64.5" y="32.4">38</text>
<text x="64.5" y="34">37</text>
<text x="64.5" y="35.6">36</text>
<text x="74.5" y="30.8">2</text>
<text x="74.5" y="32.4">3</text>
<text x="74.5" y="34">4</text>
<text x="74.5" y="35.6">5</text>
<text x="113.7" y="34.6" transform="rotate(-90 113.7 34.6)">2</text>
<text x="116.9" y="34.6" transform="rotate(-90 116.9 34.6)">15</text>
<text x="182" y="35.4">12V</text>
<text x="41.2" y="37.3">13</text>
<text x="41.2" y="38.9">12</text>
<text x="64.5" y="37.3">35</text>
<text x="64.5" y="38.9">34</text>
<text x="64.5" y="40.6">33</text>
<text x="74.5" y="37.3">6</text>
<text x="74.5" y="38.9">7</text>
<text x="74.5" y="40.6">8</text>
<text x="121.4" y="40.6">3</text>
<text x="154.3" y="36.9" transform="rotate(-90 154.3 36.9)">4</text>
<text x="157.6" y="36.9" transform="rotate(-90 157.6 36.9)">5</text>
<text x="160.9" y="36.9" transform="rotate(-90 160.9 36.9)">12</text>
<text x="164.1" y="36.9" transform="rotate(-90 164.1 36.9)">13</text>
<text x="191.6" y="40.6">1</text>
<text x="10.8" y="47.1">1</text>
<text x="41.2" y="43.8">32</text>
<text x="42" y="47.1">1</text>
<text x="64.5" y="43.8">22</text>
<text x="64.5" y="45.4">23</text>
<text x="64.5" y="47.1">24</text>
<text x="87.5" y="42.2">1</text>
<text x="87.5" y="43.8">2</text>
<text x="87.5" y="45.4">3</text>
<text x="87.5" y="47.1">4</text>
<text x="108.6" y="42.2">4</text>
<text x="108.6" y="43.8">6</text>
<text x="108.6" y="47.1">7</text>
<text x="141.4" y="45.1">12V</text>
<text x="191.6" y="42.2">2</text>
<text x="191.6" y="43.8">3</text>
<text x="191.6" y="45.4">4</text>
<text x="10.8" y="48.7">2</text>
<text x="10.8" y="50.3">3</text>
<text x="10.8" y="51.9">4</text>
<text x="10.8" y="53.5">5</text>
<text x="42" y="48.7">2</text>
<text x="42" y="50.3">3</text>
<text x="42" y="51.9">4</text>
<text x="42" y="53.5">5</text>
<text x="64.5" y="48.7">25</text>
<text x="64.5" y="50.3">26</text>
<text x="64.5" y="51.9">27</text>
<text x="64.5" y="53.5">28</text>
<text x="87.5" y="48.7">5</text>
<text x="87.5" y="50.3">6</text>
<text x="87.5" y="51.9">7</text>
<text x="87.5" y="53.5">8</text>
<text x="107.9" y="51.9">10</text>
<text x="107.9" y="53.5">11</text>
<text x="108.6" y="48.7">8</text>
<text x="108.6" y="50.3">9</text>
<text x="163.9" y="50.3">3</text>
<text x="170.2" y="48.7">4</text>
<text x="170.2" y="51.9">5</text>
<text x="170.2" y="53.5">8</text>
<text x="188.6" y="50">GOODS DETECTION</text>
<text x="10.8" y="55.2">6</text>
<text x="10.8" y="56.8">7</text>
<text x="10.8" y="58.4">8</text>
<text x="42" y="55.2">6</text>
<text x="42" y="56.8">7</text>
<text x="42" y="58.4">8</text>
<text x="64.5" y="55.2">29</text>
<text x="87.5" y="55.2">9</text>
<text x="107.9" y="55.2">12</text>
<text x="107.9" y="56.8">13</text>
<text x="107.9" y="58.4">14</text>
<text x="163.9" y="55.2">6</text>
<text x="163.9" y="58.4">1</text>
<text x="170.2" y="56.8">7</text>
<text x="185.3" y="58.2">5V</text>
<text x="42" y="64.9">9</text>
<text x="64.5" y="60">14</text>
<text x="64.5" y="61.6">15</text>
<text x="64.5" y="63.3">16</text>
<text x="64.5" y="64.9">17</text>
<text x="76.1" y="60">1</text>
<text x="76.1" y="61.6">2</text>
<text x="76.1" y="63.3">3</text>
<text x="76.1" y="64.9">4</text>
<text x="163.9" y="60">2</text>
<text x="193.2" y="63.3">1</text>
<text x="193.2" y="64.9">2</text>
<text x="64.5" y="66.5">18</text>
<text x="64.5" y="68.2">19</text>
<text x="64.5" y="69.8">20</text>
<text x="64.5" y="71.5">21</text>
<text x="76.1" y="66.5">5</text>
<text x="76.1" y="68.2">6</text>
<text x="76.1" y="69.8">7</text>
<text x="91" y="69.5">5V</text>
<text x="112.1" y="66.2" transform="rotate(-90 112.1 66.2)">1</text>
<text x="115.3" y="66.2" transform="rotate(-90 115.3 66.2)">5</text>
<text x="118.5" y="66.2" transform="rotate(-90 118.5 66.2)">16</text>
<text x="193.2" y="66.5">3</text>
<text x="193.2" y="68.2">4</text>
<text x="6.5" y="72.8">5V</text>
<text x="45.4" y="77.6" transform="rotate(-90 45.4 77.6)">31</text>
<text x="47.1" y="77.6" transform="rotate(-90 47.1 77.6)">11</text>
<text x="118.6" y="77.6">5V</text>
<text x="190.2" y="76">PATH</text>
<text x="195.2" y="76">DETECTION</text>
<text x="126.6" y="82.8">1</text>
<text x="182" y="80.9">12V</text>
<text x="126.6" y="84.4">2</text>
<text x="126.6" y="86">3</text>
<text x="191.6" y="86">1</text>
<text x="191.6" y="87.7">2</text>
<text x="191.6" y="89.3">3</text>
<text x="95.9" y="92.3">5V</text>
<text x="141.4" y="90.7">12V</text>
<text x="163.9" y="95.8">3</text>
<text x="170.2" y="94.1">4</text>
<text x="191.6" y="90.9">4</text>
<text x="34.1" y="98.8">12V</text>
<text x="42" y="100.7">1</text>
<text x="56.4" y="100.7">3</text>
<text x="61.7" y="98.8">5V</text>
<text x="99.1" y="98" transform="rotate(-90 99.1 98)">1</text>
<text x="163.9" y="100.7">6</text>
<text x="170.2" y="97.5">5</text>
<text x="170.2" y="99.1">8</text>
<text x="10.8" y="107.2">1</text>
<text x="48.7" y="106.8" transform="rotate(-90 48.7 106.8)">2</text>
<text x="163.9" y="104">1</text>
<text x="163.9" y="105.6">2</text>
<text x="170.2" y="102.3">7</text>
<text x="10.8" y="108.8">2</text>
<text x="95.8" y="108.5" transform="rotate(-90 95.8 108.5)">2</text>
</g>
<g font-size="1.4" fill="#000080">
<text x="147.9" y="11">R1</text>
<text x="13" y="15.9">R2</text>
<text x="13" y="17.5">10K</text>
<text x="40.6" y="17.5">C1</text>
<text x="55.3" y="17">C2</text>
<text x="147.9" y="12.6">10K</text>
<text x="152.8" y="14.2">U1</text>
<text x="39" y="20.7">0.1uF</text>
<text x="53.6" y="22.4">0.1uF</text>
<text x="3.2" y="28.9">SW1</text>
<text x="13" y="24">C3</text>
<text x="43.9" y="27.3">U2</text>
<text x="76.4" y="26.8">PORT1</text>
<text x="118.6" y="25.7">R3</text>
<text x="118.6" y="27.3">33E</text>
<text x="175.5" y="24">J1</text>
<text x="178.8" y="24">DC MOTOR</text>
<text x="3.2" y="32.2">Reset</text>
<text x="13" y="30.5">0.1uF</text>
<text x="22.8" y="30.5">C4</text>
<text x="26" y="30.5">18pF</text>
<text x="30.9" y="30.5">7.2728MHz</text>
<text x="110.5" y="33.8">J2</text>
<text x="146.3" y="33.8">L293D</text>
<text x="22.8" y="40.3">C5</text>
<text x="26" y="40.3">18pF</text>
<text x="33.3" y="37">Y1</text>
<text x="81.3" y="38.6">BP8</text>
<text x="89.4" y="38.6">J4</text>
<text x="130" y="38.6">R4</text>
<text x="130" y="41.9">10K POT</text>
<text x="190.2" y="37">J3</text>
<text x="193.5" y="37">RFID READER</text>
<text x="6.5" y="44.6">J5</text>
<text x="27.6" y="43.5">C6</text>
<text x="30.9" y="43.5">0.1uF</text>
<text x="165.8" y="45.1">LS1</text>
<text x="112.2" y="50">LCD 16*2</text>
<text x="146.3" y="50">R5</text>
<text x="146.3" y="51.6">1K</text>
<text x="78" y="56.6">J6</text>
<text x="89.4" y="59.8">CON9</text>
<text x="147.1" y="58.2">D1</text>
<text x="152.8" y="54.9">D2</text>
<text x="195.1" y="59.8">J7</text>
<text x="6.5" y="63">PORT1</text>
<text x="146.3" y="64.7">LED</text>
<text x="154.2" y="65.4" transform="rotate(-90 154.2 65.4)">1N4007</text>
<text x="165.8" y="64.7">RELAY DPDT</text>
<text x="133.3" y="67.9">R6</text>
<text x="136.6" y="67.9">1K</text>
<text x="146.3" y="69.5">Q1</text>
<text x="146.3" y="71.1">BC547</text>
<text x="15.4" y="76.2">J9</text>
<text x="56.9" y="77.6">ATMEGA32</text>
<text x="78" y="74.4">CON7</text>
<text x="100" y="73">J8</text>
<text x="191.8" y="72.8">RFID READER</text>
<text x="123.5" y="79.2">SERVO MOTOR</text>
<text x="190.2" y="82.5">J11 GSM</text>
<text x="11.3" y="87.4">ULTRASONIC SENSOR</text>
<text x="95.9" y="84.2">LOAD CELL</text>
<text x="125.1" y="90.7">J10</text>
<text x="146.3" y="95.5">R7</text>
<text x="165.8" y="90.7">LS2</text>
<text x="19.5" y="98.8">D3</text>
<text x="24.4" y="98.8">1N4007</text>
<text x="45.5" y="98.8">U3</text>
<text x="48.8" y="98.8">LM7805</text>
<text x="146.3" y="97.2">1K</text>
<text x="152.8" y="100.4">D5</text>
<text x="6.5" y="104.8">J12</text>
<text x="73.2" y="103.6">R9</text>
<text x="73.2" y="106.9">1K</text>
<text x="87.8" y="105.3">BUZZER</text>
<text x="91" y="102">LS3</text>
<text x="107.3" y="102">R8</text>
<text x="107.3" y="106.9">3K9</text>
<text x="147.1" y="103.6">D4</text>
<text x="6.5" y="113.5">PBT2</text>
<text x="26" y="113.5">C7</text>
<text x="37.3" y="113.5">C8</text>
<text x="60.1" y="113.5">C9</text>
<text x="65" y="113.5">C10</text>
<text x="73.2" y="113.5">LD1</text>
<text x="84.5" y="113.5">R10</text>
<text x="89.4" y="113.5">1K</text>
<text x="107.3" y="111.8">D6</text>
<text x="133.3" y="113.5">R11 1K</text>
<text x="146.3" y="110.2">LED</text>
<text x="154.2" y="110.8" transform="rotate(-90 154.2 110.8)">1N4007</text>
<text x="165.8" y="110.2">RELAY DPDT</text>
<text x="39" y="116.7">0.1uF</text>
<text x="55.3" y="116.7">0.1uF</text>
<text x="73.2" y="116.7">LED</text>
<text x="97.5" y="115.1">Q2</text>
<text x="97.5" y="116.7">BC547</text>
<text x="107.3" y="116.7">LED</text>
<text x="146.3" y="115.1">Q3</text>
<text x="146.3" y="116.7">BC547</text>
<text x="35.5" y="122.9" transform="rotate(-90 35.5 122.9)">100uF-25V</text>
<text x="66.4" y="121.9" transform="rotate(-90 66.4 121.9)">10uF-25V</text>
</g>
<g font-size="1.4" fill="#f00">
<text x="141.4" y="17.4">PC4</text>
<text x="14.6" y="22.2">RST1</text>
<text x="141.4" y="19">PC5</text>
<text x="68.2" y="28.7">ADC0</text>
<text x="68.2" y="35.2">ADC4</text>
<text x="68.2" y="33.6">ADC3</text>
<text x="68.2" y="30.3">ADC1</text>
<text x="68.2" y="32">ADC2</text>
<text x="68.2" y="36.8">ADC5</text>
<text x="68.2" y="40.1">ADC7</text>
<text x="68.2" y="38.4">ADC6</text>
<text x="82.9" y="41.9">PD7</text>
<text x="100.8" y="41.7">PB2</text>
<text x="37.3" y="46.6">PB0</text>
<text x="68.2" y="46.6">PC2</text>
<text x="68.2" y="43.3">SCL</text>
<text x="68.2" y="45">SDA</text>
<text x="100.8" y="43.3">PB3</text>
<text x="37.3" y="48.3">PB1</text>
<text x="37.3" y="49.9">PB2</text>
<text x="37.3" y="51.5">PB3</text>
<text x="37.3" y="53.1">PB4</text>
<text x="68.2" y="51.5">PC5</text>
<text x="68.2" y="49.9">PC4</text>
<text x="68.2" y="53.1">PC6</text>
<text x="68.2" y="48.3">PC3</text>
<text x="100.8" y="53.1">PB4</text>
<text x="157.6" y="49.9">RFID_RXD</text>
<text x="30.9" y="58">SCK</text>
<text x="37.3" y="54.7">PB5</text>
<text x="37.3" y="56.4">PB6</text>
<text x="37.3" y="58">PB7</text>
<text x="68.2" y="59.6">RXD</text>
<text x="68.2" y="54.7">PC7</text>
<text x="100.8" y="56.4">PB6</text>
<text x="100.8" y="58">PB7</text>
<text x="100.8" y="54.7">PB5</text>
<text x="157.6" y="54.7">RFID_TXD</text>
<text x="35.7" y="64.5">RST1</text>
<text x="68.2" y="62.8">PD2</text>
<text x="68.2" y="61.2">TXD</text>
<text x="68.2" y="64.5">PD3</text>
<text x="68.2" y="67.9">PD5</text>
<text x="68.2" y="69.3">PD6</text>
<text x="68.2" y="71">PD7</text>
<text x="68.2" y="66.3">PD4</text>
<text x="126.7" y="69.3">PC6</text>
<text x="92.6" y="77.5">PD3</text>
<text x="92.6" y="75.9">PD2</text>
<text x="9.7" y="80.8">PB1</text>
<text x="9.7" y="79.1">PB0</text>
<text x="117" y="84">PD5</text>
<text x="157.6" y="95.3">TXD</text>
<text x="105.7" y="98.6">PC0</text>
<text x="157.6" y="100.2">RXD</text>
<text x="175.5" y="97">RFID_TXD</text>
<text x="175.5" y="102">RFID_RXD</text>
<text x="79.7" y="114.9">PC1</text>
<text x="126.7" y="114.9">PC7</text>
</g>
<g font-size="1.4" fill="#004080">
<text x="153.7" y="18.5">IN1</text>
<text x="153.7" y="20.2">IN2</text>
<text x="153.7" y="21.8">IN3</text>
<text x="153.7" y="23.5">IN4</text>
<text x="156.7" y="19.1" transform="rotate(-90 156.7 19.1)">VS</text>
<text x="159.9" y="20.2" transform="rotate(-90 159.9 20.2)">VSS</text>
<text x="161.5" y="18.5">OUT1</text>
<text x="161.5" y="20.2">OUT2</text>
<text x="161.5" y="21.8">OUT3</text>
<text x="161.5" y="23.5">OUT4</text>
<text x="55.2" y="29.9">(ADC0)PA0</text>
<text x="153.7" y="26.7">EN1</text>
<text x="153.7" y="28.3">EN2</text>
<text x="47.8" y="32.7" transform="rotate(-90 47.8 32.7)">AVCC</text>
<text x="52.7" y="31.7" transform="rotate(-90 52.7 31.7)">VCC</text>
<text x="55.2" y="31.6">(ADC1)PA1</text>
<text x="55.2" y="33.2">(ADC2)PA2</text>
<text x="55.2" y="34.8">(ADC3)PA3</text>
<text x="155.1" y="33.3" transform="rotate(-90 155.1 33.3)">GND</text>
<text x="158.3" y="33.3" transform="rotate(-90 158.3 33.3)">GND</text>
<text x="161.6" y="33.3" transform="rotate(-90 161.6 33.3)">GND</text>
<text x="164.8" y="33.3" transform="rotate(-90 164.8 33.3)">GND</text>
<text x="44.7" y="38">XTAL1</text>
<text x="44.7" y="39.7">XTAL2</text>
<text x="55.2" y="36.4">(ADC4)PA4</text>
<text x="55.2" y="38">(ADC5)PA5</text>
<text x="55.2" y="39.7">(ADC6)PA6</text>
<text x="55.2" y="41.3">(ADC7)PA7</text>
<text x="44.7" y="44.5">AREF</text>
<text x="44.7" y="47.8">PB0</text>
<text x="56" y="46.1">(SDA)PC1</text>
<text x="56.1" y="44.5">(SCL)PC0</text>
<text x="56.1" y="47.8">(TCK)PC2</text>
<text x="44.7" y="49.4">PB1</text>
<text x="44.7" y="51.1">(AIN0)PB2</text>
<text x="44.7" y="52.7">(AIN1)PB3</text>
<text x="59.9" y="49.4">PC3</text>
<text x="59.9" y="51.1">PC4</text>
<text x="59.9" y="52.7">PC5</text>
<text x="44.7" y="54.3">PB4</text>
<text x="44.7" y="56">PB5</text>
<text x="44.7" y="57.6">PB6</text>
<text x="44.7" y="59.2">(SCK)PB7</text>
<text x="59.9" y="54.3">PC6</text>
<text x="59.9" y="56">PC7</text>
<text x="44.7" y="65.7">RESET</text>
<text x="56" y="60.8">(RXD)PD0</text>
<text x="56" y="64.1">(INT0)PD2</text>
<text x="56" y="65.7">(INT1)PD3</text>
<text x="56.1" y="62.4">(TXD)PD1</text>
<text x="55.1" y="67.3">(OC1B)PD4</text>
<text x="55.1" y="68.9">(OC1A)PD5</text>
<text x="55.7" y="70.5">(ICP1)PD6</text>
<text x="46.1" y="73.9" transform="rotate(-90 46.1 73.9)">AGND</text>
<text x="47.8" y="73.9" transform="rotate(-90 47.8 73.9)">GND</text>
<text x="56" y="72.2">(OC2)PD7</text>
<text x="100" y="75.4">1</text>
<text x="100" y="77">2</text>
<text x="15.5" y="78.7">1</text>
<text x="15.5" y="80.3">2</text>
<text x="15.5" y="82">3</text>
<text x="15.5" y="83.6">4</text>
<text x="100" y="78.7">3</text>
<text x="100" y="80.3">4</text>
<text x="44.7" y="101.4">VIN</text>
<text x="50.8" y="101.4">VOUT</text>
<text x="49.4" y="103.2" transform="rotate(-90 49.4 103.2)">GND</text>
</g>
<g font-size="1.1">
<text x="22.4" y="1.3">5</text>
<text x="63.9" y="1.3">4</text>
<text x="105.6" y="1.3">3</text>
<text x="147.2" y="1.3">2</text>
<text x="188.8" y="1.3">1</text>
<text x=".4" y="18.5">D</text>
<text x="210.1" y="18.5">D</text>
<text x=".4" y="50.1">C</text>
<text x="210.1" y="50.1">C</text>
<text x=".4" y="81.9">B</text>
<text x="210.1" y="81.9">B</text>
<text x=".4" y="113.5">A</text>
<text x="210.1" y="113.5">A</text>
<text x="22.4" y="129.7">5</text>
<text x="63.9" y="129.7">4</text>
<text x="105.6" y="129.7">3</text>
<text x="147.2" y="129.7">2</text>
<text x="188.8" y="129.7">1</text>
</g>
</svg>
